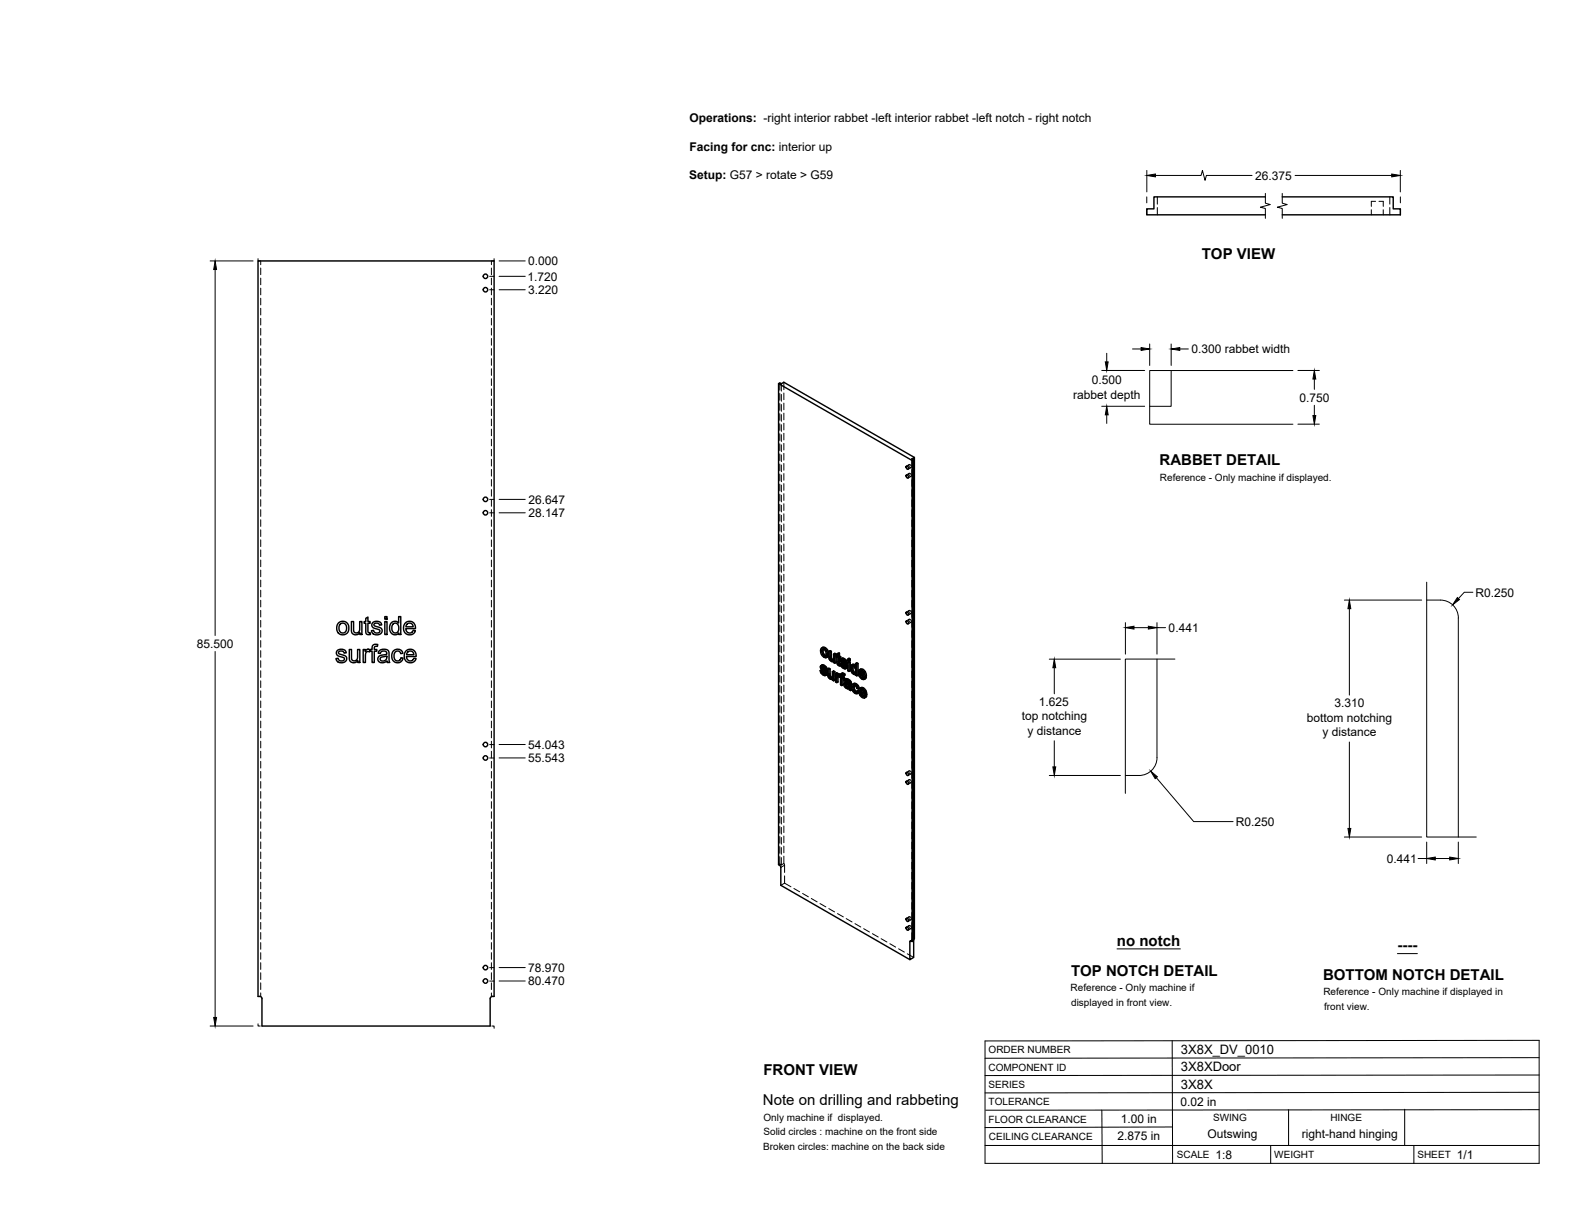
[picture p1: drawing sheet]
<svg xmlns="http://www.w3.org/2000/svg" width="559mm" height="432mm" viewBox="0 0 559 432" stroke-linecap="round" stroke-linejoin="round" font-family="sans-serif">
<!-- layer: Visible -->
<g fill="none" stroke="#000" stroke-width=".51">
<path d="M448.9 69.9h-39.5v4.2h-2.5v2.1h42M454.9 69.9h39.4v4.2h2.5v2.1h-41.9M276.2 136.1v170.7l.6 .4 .2 .6v6.3l45.8 26.4M321.5 168.6l.6 .1 .2 .9-.6-.2zM321.5 165.4l.6 .2 .2 .8-.6-.1zM324.1 163.1l-.6-.3 .9-.5v170.7l-.3 .2M324.4 162.3l-46.3-26.7-.9 .5-.5-.3-.5 .3 47.4 27.3M129.8 219.4l.7-.5v1.6h.8v.6h-.8v2.9l.3 .5h.5l.1 .6a1.14 1.14 0 0 1-1.3-.1 1.14 1.14 0 0 1-.3-1.2v-2.7h-.6v-.6h.6zM136.5 218.8h.8v.9h-.8zM321.5 217.2l.6 .2 .2 .8-.6-.2zM119.7 230.8l.8-.4a1.7 1.7 0 0 1 2.4 1.2l-.8 .1a.93 .93 0 0 0-1-.9 .93 .93 0 0 0-.9 1.1l1 .4a1.53 1.53 0 0 1 1.8 1.8 2.03 2.03 0 0 1-2.1 1.1 2.03 2.03 0 0 1-1.7-1.5l.8-.1a1.08 1.08 0 0 0 1.1 1 1.08 1.08 0 0 0 1-1.1l-.4-.3a2.45 2.45 0 0 1-2.3-1.2zM120.2 220.9l.8-.4a2.33 2.33 0 0 1 2.8 2.8 2.33 2.33 0 0 1-3.7 1.3 2.95 2.95 0 0 1 .1-3.7z"/>
<path d="M120.6 221.5l.7-.4a1.73 1.73 0 0 1 1.7 1.8 1.73 1.73 0 0 1-1.7 1.7l-.3-.2a2.24 2.24 0 0 1-.4-2.9zM123.9 230.4h.8v2.6a1.14 1.14 0 0 0 1.2 1.5 1.14 1.14 0 0 0 1-1.6v-2.5h.8v4.7h-.7v-.7a1.64 1.64 0 0 1-2 .7 1.64 1.64 0 0 1-1.1-1.8zM124.7 220.5h.8v2.6a1.14 1.14 0 0 0 1.1 1.5 1.14 1.14 0 0 0 1-1.6v-2.5h.8v4.6h-.7v-.6a1.64 1.64 0 0 1-2 .7 1.64 1.64 0 0 1-1-1.8zM128.9 230.4h.7v.7a1.1 1.1 0 0 1 1.7-.5l.7-.2v-.4a1.33 1.33 0 0 1 .6-1.3 1.33 1.33 0 0 1 1.4 0l-.1 .6a.73 .73 0 0 0-1.1 .7v.4h.9v.7h-.9v4h-.8v-4h-.7v-.4l-.2 .6a.93 .93 0 0 0-1.1 0 .93 .93 0 0 0-.3 1l-.1 2.8h-.7zM132.2 221l.9-.5a1.7 1.7 0 0 1 2.3 1.2l-.7 .1a.96 .96 0 0 0-1-.8 .96 .96 0 0 0-.9 .9l.9 .5a1.5 1.5 0 0 1 1.8 1.9 2.03 2.03 0 0 1-2 1 2.03 2.03 0 0 1-1.7-1.5l.7-.2a1.08 1.08 0 0 0 1.2 1 1.08 1.08 0 0 0 1-1l-.4-.3a2.19 2.19 0 0 1-2.4-1.4zM134.5 231a2.1 2.1 0 0 1 3.5 .5l.3 3.6h-.8l-.2-.6a1.78 1.78 0 0 1-1.9 .7 1.78 1.78 0 0 1-1.4-1.6l.1-.2a1.76 1.76 0 0 1 1.7-1l.4-.1a.7 .7 0 0 0 1-.5 .7 .7 0 0 0-.8-.8 1.12 1.12 0 0 0-1.5 .9l-.7-.1zM135.1 233.3l2.1-.6a1.28 1.28 0 0 1-.7 1.7 1.28 1.28 0 0 1-1.6-.7zM136.5 220.5h.8v4.6h-.8zM138.8 221a1.73 1.73 0 0 1 2.6 .1v-2.3h.8v6.3h-.7v-.5l-.7 .5a2.21 2.21 0 0 1-2.3-.8 2.21 2.21 0 0 1-.2-2.4zM139.4 221.5l.4-.3a1.74 1.74 0 0 1 1.6 .9 1.74 1.74 0 0 1-.2 1.9 1.3 1.3 0 0 1-1.7 .4 1.3 1.3 0 0 1-.5-1.7zM139.6 231a1.96 1.96 0 0 1 3.3 .8l-.7 .1a1.29 1.29 0 0 0-1.7-.8 1.29 1.29 0 0 0-.7 1.8l.2 .8a1.17 1.17 0 0 0 1.2 .8 1.17 1.17 0 0 0 1-1.1l.8 .1-.4 .9a2.14 2.14 0 0 1-2.8 .4 2.14 2.14 0 0 1-.8-2.7zM143.8 221.1a2.14 2.14 0 0 1 2.5-.4 2.14 2.14 0 0 1 1.1 2.3h-3.4l.1 .7a1.3 1.3 0 0 0 1.3 .9 1.3 1.3 0 0 0 1.2-1l.8 .2-.3 .6a2.32 2.32 0 0 1-3.3 .3 2.32 2.32 0 0 1-.3-3.2z"/>
<path d="M144 231a2.13 2.13 0 0 1 2.6-.4 2.13 2.13 0 0 1 1 2.3h-3.4l.2 .7a1.29 1.29 0 0 0 1.2 .9 1.29 1.29 0 0 0 1.2-.9l.8 .1-.3 .6a2.32 2.32 0 0 1-3.2 .3 2.32 2.32 0 0 1-.4-3.2zM144.4 221.4l1.3-.3a1.23 1.23 0 0 1 .9 1.3h-2.6zM144.7 231.4l.6-.4a1.26 1.26 0 0 1 1.5 1.3h-2.5zM291 237.9l.7 1.4 .8 .4 .5-.1M291.2 236.2l.7-.3 .8 .3 .8 1.3-.5 .3-.1-.6M291.6 231.2v-.5a.9 .9 0 0 1 1.1 0 .9 .9 0 0 1 .4 1l-.2 1-.6 .1M291.6 237.7l-.6 .2 .4 .2M291.6 238.7l.5 .4 .4-.3M291.7 237.3l1 .9 .5-.2M291.8 237.9l-.4 .2 .2 .6 .5-.3M291.8 235.9l-.8 .7 .3 .8 .5 .5a1.11 1.11 0 0 1 .8 1.3l-.5-.1M291.8 236.6l-.3 .4 .5-.2"/>
<path d="M291.8 232.2l.5 .6 .5-.3M291.9 238l.8 .9M292 236.7l.6 .7M292 236.3l.5 .4 .5-.2M292 230.9l-.4 .3v.4l.2 .6 .4-.3M292 236.8l.6 .8 .4 .2M292 236.8l-.4-.2-.1 .2M292.1 235.9l-.8 .3M292.1 230.4l.1 1.4 .8 .8M292.1 237l-.4 .3-.2-.3M292.3 230l.9 .9 .5-.2M292.5 236.1l-.5 .2-.4-.1"/>
<path d="M292.5 236.7l.4 .5 .4-.2M292.7 238.2l.3 .5 .5-.3M292.8 229.8l-.5 .2-.8-.1M292.9 237.7l.5 .5 .2 .8-.7 .7M293 238.7l.1 .5 .5-.3M293.1 239.2l-.1 .4 .5-.3M293.2 230.9l.4 1.4 .4-.3M293.4 233.1a1.73 1.73 0 0 1-2.2-1.6l-.1-1 .3-.5 .9-.4 .9 .4 .6 .9 .2 1-.1 .9-.7 .5M293.6 232.3l-.2 .8 .5-.3M293.6 237.3l.5 .3 .4-.3M294.1 231.1l.4 .3 .5-.3M294.1 237.6v2.2l.5-.2"/>
<path d="M294.1 239.8l.2 .4 .4-.2M294.5 231.4v2.2l.5-.3M294.5 233.6l.2 .4 .5-.3M294.7 234l.3 .3 .5-.3M295 234.3l.4 .1M295.3 238.3l.5 .2 .4-.2M295.4 234.4l.2-.1zM295.7 234.1l-.7-.6v-2.4l-.5-.3-.4 .3 .1 2.7 .8 .9h.8M295.8 238.5v3.1l.4-.3v-3l-.4-.3-.5 .3v1.8l-.3 .5 .2-.1M295.8 234.7v.4l.4 .2M295.8 234.7l-.2 .1M296.2 232.3v3l.4-.2v-3l-.4-.3-.5 .3v2.1"/>
<path d="M296.6 232.1l-.4 .2-.5-.2M296.6 233l.3 .2 .2 2.5 .7 .6 .4-.2M296.9 232.4l-.3 .2 .3 .2v-.8l.9-.3v1l.5 .3v.4l-.5 .3v-.4M297.3 239.3v-.4l-.4-.2-.5 .3v3l.5 .2M297.3 239.9l-.3 .2-.1 .5 .4-.2M297.3 238.9l-.5 .3-.4-.2M297.4 239.9l-.1 2.1-.4 .2v-1.6M297.4 239.9l.5 .3M297.4 239.9l-.4 .2M297.4 232v1l.4-.3M297.4 239.4l.4 .4M297.6 239.1l-.8 .5v-.4"/>
<path d="M297.6 235.7l.2 .1M297.8 231.7l-.9 .3M297.8 239.8v.4M297.8 239.9l-.1 .3M297.8 235.8l.1 .5M297.9 239.2l-.8 .2M297.9 235.2l-.5 .3v-2.1l.4 .3v1.4l.3 .4M297.9 235.4l-.5 .1M298.1 235.5l.7 1.4 .8 .4 .5-.1M298.1 235.5l-.6 .1M298.1 235.5h.1M298.1 235.7l-.3 .1"/>
<path d="M298.3 233l-.5 .3-.4-.3M298.4 233.8l.5-.3 .9 .3 .8 1.3-.5 .3-.1-.6M298.4 239.1l.8-.3 .6 .4-.1 .4-.4 .3 .1-.4M298.6 234.4l.4-.1 1.1 1.1M298.7 235.3l-.6 .2 .4 .2M298.7 236.3l.5 .4 .5-.2M298.8 234.9l1 1 .5-.3M298.9 235.5l-.4 .2 .1 .4 .6-.1M298.9 234.3l-.3 .4 .5-.3M298.9 233.5l-.6 .4-.1 .6 1.6 2.1M298.9 238.8l-.6 .4-.1 .8-.4-.2 .4-.3-.3-.3M298.9 239.2l.5 .3 .4-.3"/>
<path d="M299 235.6l.8 .9M299.1 234.3l.6 .7M299.1 239.8l.5 .5v.4l-.4 .2v-.4M299.1 233.9l.6 .5 .4-.3M299.2 236.7l.5 .1M299.2 233.5l-.8 .3M299.3 234.6l-.5 .3-.2-.2M299.3 239.9l-.6-.3v.6l.4-.2M299.4 238.9l-.5 .3-.4-.2M299.6 233.7l-.5 .2-.4-.1M299.7 234.4l.3 .4 .4-.2M299.8 236.6l-.1 .2"/>
<path d="M299.8 235.9l.3 .4 .5-.3M300 235.3l.6 .7 .1 .6-.7 .7M300.1 236.3l.1 .5 .5-.3M300.2 236.8l-.1 .4 .5-.3M301.2 234.7l.5 .3v3l-.5 .2v-3M301.2 234.7l-.4 .3v3l.4 .2M301.2 234.1v.6l.5-.3v-.6l-.5-.2-.4 .2v.6l.4 .3M301.7 235l-.5 .2-.4-.2M301.7 233.8l-.5 .3-.4-.3M302.1 236l.7-.3 .8 .3M302.4 238.3l.5 .5 .4-.2M302.4 236.5l.7 .2 .5 .9-.1 1.1-.6 .1"/>
<path d="M302.5 236.5l-.3 .8M302.6 237l-.4 .3v.5l.2 .5 .5-.3M302.7 236.5l.1 1.4 .7 .8M302.7 235.7l-.5 .2a2.01 2.01 0 0 0 1.3 3.4l.1-.1M302.8 236.1l.5 .3M303.3 235.8l-.5 .3-.6-.2M303.6 235.4l.4 .3 .4-.3M303.6 239.2v.4l.4 .2M303.6 239.2l-.2 .1M304 235.7v4.1l.4-.2v-4.2l-.4-.2-.4 .2v1.5l-.3-.5 .3-.1M305.2 239.9l.6 .6 .4-.3M305.5 238.4l-.5 .2 1.5 .9-.6-1.2a.48 .48 0 0 0-.6-.2 .48 .48 0 0 0-.3 .5"/>
<path d="M305.5 238.1v.3l.8 .5M305.5 239.4l.9 .9M305.7 239.7l-.5 .2-.2-.9 1.9 1.1M305.8 237.8l.8 .9 .4-.3M306.2 237.5l-.4 .3-.9-.1M306.6 238.7l.3 1.3 .5-.2M321.5 220.3l.6 .2 .2 .8-.6-.2zM294.3 240.2l.3 .3 .5-.2M294.6 240.5l.4 .1M295.3 240.4l-.7-.6-.1-2.5-.4-.2-.5 .2 .1 2.5 .8 1.1h.9M295.4 240.9v.4l.4 .3M295.4 240.9l-.2 .1"/>
<path d="M297.8 240.2l.4 .2v2.6l.5 .2M298.7 240.2l.5 .3 .4-.2M299.1 240.9v2.1l-.4 .2v-2.6l.5 .3M299.6 242.4l.6-.3 1 .3M299.7 241.1l.9-.3 1.3 1 .3 3-.4 .2-.2-.4M299.9 242.9l.3-.1a.78 .78 0 0 1 .9 1M300 243.5l.4 .4 .4-.3M300 242.8l-.2 .3M300.1 242.1l-.7 .6 .2 .9 .8 .7h.8l.1 .5 .5 .2M300.2 242.9l-.4 .2 .1 .3 .5-.1M300.3 242.9l.2 .5 .6 .4M300.3 241.6l-.4 .1a.96 .96 0 0 1 1.3 1.1l-1.2-.4"/>
<path d="M300.4 243.9l.4 .1M300.4 242.1l-.7 .2M300.5 240.8l-1 .5-.1 .2 .5 .4M300.6 241.3l.6 .4 .4-.3M300.8 244l.3-.1zM301.1 241l-.5 .3-.6-.3M301.2 241.7l.3 .4 .4-.3M301.5 242.1l.1 .4 .4-.2M301.6 242.5v2.1l.5-.3M302.5 242.8l.7-.4 .7 .3 .6 .5 .3 1-.4 .2-.3-.9M302.6 244l.2 1 .5-.2M302.8 245l.6 .6 .4-.3"/>
<path d="M303.1 243.8l-.5 .2 .1-.4a.61 .61 0 0 1 .6-.4 .61 .61 0 0 1 .5 .6l.2 .4 .4 .2M303.1 243.2l.1 1.3 .8 .9M303.2 242.4l-.5 .3a2 2 0 0 0 .1 2.9l.6 .5h.7M303.4 242.9l.7 .6 .4-.3M303.8 242.6l-.4 .3-.7-.2M304 245.2l-.2 .5-.4-.1M304.7 245.4l-.6 .7 .6-.4M304.7 245.1l-.2-.1-.5 .2 .4 .3M305.4 246.5l.5 .6 .5-.3M305.6 244.9l-.4 .3 1.4 .8-.6-1.1a.48 .48 0 0 0-.5-.3 .48 .48 0 0 0-.3 .6M305.6 244.6v.3l.9 .5M305.7 245.9l.9 1"/>
<path d="M305.8 240.5l.4 .1M305.8 246.2l-.4 .3-.3-.9 2 1.1M305.9 244.3l.8 .9 .5-.2M305.9 247.1l.4 .1M306.3 244.1l-.4 .2-.9-.1M306.5 240.3l.4 .3 .5-.3M306.5 240.3l-.2 .2M306.6 246.8l.5 .4 .4-.3M306.6 246.8l-.2 .3M306.7 245.2l.4 1.4 .4-.3M306.8 240.1l-.3 .2M306.9 240l.5-.1v-.3l-.6-1.6-1.1-.7-.8 .4-.4 1 .4 1.3 1.2 1.1 .6-.1 .2-.4"/>
<path d="M307 246.6l-.4 .2M307 240.1l.3 .5-.7 .4M307.1 246.6l.4-.2v-.4l-.7-1.6-.9-.5-.9 .3-.3 1.2 .4 1.3 1.1 .9h.5l.4-.4M307.1 246.7l.4 .2-.1 .2-.6 .5M321.5 277.2l.6 .2 .2 .8-.6-.2zM321.5 274.1l.6 .2 .2 .8-.6-.2zM321.5 329l.6 .2 .2 .8-.6-.2zM321.5 325.9l.6 .2 .2 .8-.6-.2zM323.3 333.9l.3 .2 .5-.3v-170.7l-.5 .3v170.7M324.2 333.1v6.6l-1.4 .8v-6.4l.5-.2M174.7 353.5l-.6 .3-.2 .5v9.7h-81v-10l-.4-.4-1-.1v-260.9h83.8v260.9h-.6"/>
<circle cx="172.2" cy="98" r=".79"/>
<circle cx="172.2" cy="102.8" r=".79"/>
<circle cx="172.2" cy="177.2" r=".79"/>
<circle cx="172.2" cy="181.9" r=".79"/>
<circle cx="172.2" cy="264.2" r=".79"/>
<circle cx="172.2" cy="268.9" r=".79"/>
<circle cx="172.2" cy="348.1" r=".79"/>
<circle cx="172.2" cy="343.3" r=".79"/>
</g>
<!-- layer: Hidden -->
<g fill="none" stroke="#000" stroke-width=".35">
<path d="M410.6 69.9v2.5M410.6 73.6v2.6M486.5 74.4v1.8M488.1 71.4h-1.6v1.8M489.2 71.4h1.6v1.8M490.8 74.4v1.8M493.1 69.9v2.5M493.1 73.6v2.6M92.5 92.6v1.3M92.5 95.1v2.4M92.5 98.7v2.3M174.3 92.6v1.3"/>
<path d="M174.3 95.1v2.4M174.3 98.7v2.3M92.5 102.2v2.4M92.5 105.8v2.4M92.5 109.4v2.4M92.5 113v2.3M92.5 116.5v2.4M174.3 102.2v2.4M174.3 105.8v2.4M174.3 109.4v2.4M174.3 113v2.3M174.3 116.5v2.4"/>
<path d="M92.5 120.1v2.4M92.5 123.7v2.3M92.5 127.3v2.3M92.5 130.8v2.4M92.5 134.4v2.4M92.5 138v2.3M174.3 120.1v2.4M174.3 123.7v2.3M174.3 127.3v2.3M174.3 130.8v2.4M174.3 134.4v2.4M174.3 138v2.3"/>
<path d="M276.7 135.8v2.6M276.7 139.6v2.4M277.2 136.1v2.7M277.2 140v2.3M278.1 135.6v2.7M278.1 139.4v2.4M92.5 141.5v2.4M92.5 145.1v2.4M92.5 148.7v2.4M92.5 152.3v2.3M92.5 155.8v2.4M92.5 159.4v2.4"/>
<path d="M174.3 141.5v2.4M174.3 145.1v2.4M174.3 148.7v2.4M174.3 152.3v2.3M174.3 155.8v2.4M174.3 159.4v2.4M276.7 143.2v2.4M276.7 146.8v2.3M276.7 150.3v2.4M276.7 153.9v2.4M276.7 157.5v2.4M277.2 143.5v2.4"/>
<path d="M277.2 147.1v2.4M277.2 150.7v2.4M277.2 154.2v2.4M277.2 157.8v2.4M278.1 143v2.4M278.1 146.6v2.4M278.1 150.2v2.3M278.1 153.7v2.4M278.1 157.3v2.4M92.5 163v2.4M92.5 166.5v2.4M92.5 170.1v2.4"/>
<path d="M92.5 173.7v2.4M92.5 177.2v2.4M174.3 163v2.4M174.3 166.5v2.4M174.3 170.1v2.4M174.3 173.7v2.4M174.3 177.2v2.4M276.7 161.1v2.3M276.7 164.6v2.4M276.7 168.2v2.4M276.7 171.8v2.4M276.7 175.3v2.4"/>
<path d="M276.7 178.9v2.4M277.2 161.4v2.4M277.2 165v2.3M277.2 168.5v2.4M277.2 172.1v2.4M277.2 175.7v2.4M277.2 179.3v2.3M278.1 160.9v2.4M278.1 164.4v2.4M278.1 168v2.4M278.1 171.6v2.4M278.1 175.2v2.3"/>
<path d="M278.1 178.7v2.4M322.5 168a.58 .58 0 0 1 .7 .3 .58 .58 0 0 1-.3 .7l-.4-.4zM322.5 164.9a.58 .58 0 0 1 .7 .3 .58 .58 0 0 1-.3 .7l-.4-.5zM322.6 167.9l-1 .6M322.6 164.8l-1 .6M323.2 169l-1 .6M323.2 165.9l-1 .6M323.5 162.8v2.6M323.5 166.6v2.4M323.5 170.2v2.4M323.5 173.8v2.3M323.5 177.3v2.4"/>
<path d="M92.5 180.8v2.4M92.5 184.4v2.4M92.5 188v2.4M92.5 191.5v2.4M92.5 195.1v2.4M92.5 198.7v2.4M174.3 180.8v2.4M174.3 184.4v2.4M174.3 188v2.4M174.3 191.5v2.4M174.3 195.1v2.4M174.3 198.7v2.4"/>
<path d="M276.7 182.5v2.4M276.7 186.1v2.3M276.7 189.6v2.4M276.7 193.2v2.4M276.7 196.8v2.4M277.2 182.8v2.4M277.2 186.4v2.4M277.2 190v2.3M277.2 193.5v2.4M277.2 197.1v2.4M278.1 182.3v2.4M278.1 185.9v2.4"/>
<path d="M278.1 189.4v2.4M278.1 193v2.4M278.1 196.6v2.4M323.5 180.9v2.4M323.5 184.5v2.4M323.5 188v2.4M323.5 191.6v2.4M323.5 195.2v2.4M323.5 198.8v2.3M92.5 202.3v2.3M92.5 205.8v2.4M92.5 209.4v2.4"/>
<path d="M92.5 213v2.3M92.5 216.6v2.3M174.3 202.3v2.3M174.3 205.8v2.4M174.3 209.4v2.4M174.3 213v2.3M174.3 216.6v2.3M276.7 200.3v2.4M276.7 203.9v2.4M276.7 207.5v2.4M276.7 211.1v2.3M276.7 214.6v2.4"/>
<path d="M276.7 218.2v2.4M277.2 200.7v2.4M277.2 204.3v2.3M277.2 207.8v2.4M277.2 211.4v2.4M277.2 215v2.4M277.2 218.5v2.4M278.1 200.2v2.3M278.1 203.8v2.3M278.1 207.3v2.4M278.1 210.9v2.4M278.1 214.5v2.3"/>
<path d="M278.1 218v2.4M322.5 219.8a.58 .58 0 0 1 .7 .3 .58 .58 0 0 1-.3 .7l-.4-.5zM322.5 216.6a.58 .58 0 0 1 .7 .4 .58 .58 0 0 1-.3 .7l-.4-.5zM322.6 219.7l-1 .6M322.6 216.6l-1 .6M323.2 217.7l-1 .6M323.5 202.3v2.4M323.5 205.9v2.4M323.5 209.5v2.4M323.5 213.1v2.3M323.5 216.6v2.4M92.5 220.1v2.4"/>
<path d="M92.5 223.7v2.4M92.5 227.3v2.3M92.5 230.8v2.4M92.5 234.4v2.4M92.5 238v2.4M174.3 220.1v2.4M174.3 223.7v2.4M174.3 227.3v2.3M174.3 230.8v2.4M174.3 234.4v2.4M174.3 238v2.4M276.7 221.8v2.4"/>
<path d="M276.7 225.4v2.3M276.7 228.9v2.4M276.7 232.5v2.4M276.7 236.1v2.3M276.7 239.6v2.4M277.2 222.1v2.4M277.2 225.7v2.4M277.2 229.3v2.3M277.2 232.8v2.4M277.2 236.4v2.4M277.2 240v2.4M278.1 221.6v2.4"/>
<path d="M278.1 225.2v2.4M278.1 228.7v2.4M278.1 232.3v2.4M278.1 235.9v2.4M278.1 239.5v2.4M291.4 237.7l.4 .9M291.5 236.4l-.5 .2M291.6 236.1l-.5 .2M291.6 230.7l-.5 .2M291.6 237.7l.3 .3M291.6 236.9l-.5 .2M291.7 235.9l-.2 .8 .7 .9a1.14 1.14 0 0 1 .9 1.3h-.4"/>
<path d="M291.8 238.6l.7 .7 .8 .1M291.8 238.6l-.5 .2M291.9 237.8l-.1 .1M291.9 237.3l-.5 .3M291.9 232l.8 .9 1 .1M291.9 232l-.4 .3M291.9 236.6h-.1M292 229.6l-.4 .9 .3 1.5M292.1 236.4l-.5 .2 .4-.2M292.2 230.2l-.1 .2M292.2 230.2l.8 .2 .5 .9v.9l-.5 .4M292.2 230.2l-.4 .2"/>
<path d="M292.5 236.5l-.5 .2a.33 .33 0 0 1 .2-.4 .33 .33 0 0 1 .4 .3l.9 .9M292.6 237.4l.3 .3M292.6 239.2l.4-.2-.9 .5M292.8 230.2l-.5 .3M292.8 232.9l-.5 .3M292.9 236.9l-.5 .2M293 238.4l-.5 .2M293.1 237.3l-.5 .3M293.1 239.5l-.5 .2M293.1 238.7l-.4 .3M293.3 232.5l-.4 .3M293.3 230.8l-.4 .3"/>
<path d="M293.4 233.1l-.4 .3M293.6 231.8l-.5 .2M294.1 237.1l.2 2.8 .8 .8 .7-.1v.5l.4 .2M294.1 239.4l-.4 .3M294.3 239.9l-.5 .3M294.5 230.8v2.4l.3 .6 .6 .6h.8v.4l.4 .3M294.5 233.2l-.4 .3M294.7 233.7l-.5 .2M295 234.1l-.5 .2M295.4 234.4l-.4 .3M295.8 238v1.9l-.1 .4-.4 .1M296 234.1l-.4 .3"/>
<path d="M296.1 234l-.4 .2 .2-.1M296.2 231.8v2l-.5 .3M296.2 234.8l-.4 .3M296.2 234.4l-.4 .3M296.6 232.6v.4l.5-.3M296.9 238.7v3l.4 .3M297.1 232.3l-.2 .1M297.3 239.4l-.5 .2M297.4 231.8v.7l-.3-.2v.4l.3 .2 .1 2.4 .8 .8-.2-.6M297.4 232.5l-.5 .3M297.4 232.9l-.5 .3M297.4 239.8l-.1 .1"/>
<path d="M297.5 235.3l-.5 .2M297.5 239.2l-.2 .1M297.5 239.7l-.4 .2M297.6 239.6l-.5 .3M297.6 235.6l-.4 .3M297.8 239.7l-.4 .2 .3-.3 .5 .4 .1-.3 .4 .4v2.6l.4 .3M297.8 233.2l-.4 .2M298 235.9l-.4 .3M298.3 233.4l-.5-.2v.5M298.3 239.6l-.5 .2M298.3 239.9l-.5 .3M298.3 239.7l-.5 .2"/>
<path d="M298.3 235.6l-.2 .1M298.3 236.1h-.1M298.5 235.3l.4 .9M298.6 234l-.4 .3M298.7 239.7l-.5 .3M298.7 233.7l-.5 .2M298.7 235.3l.3 .3M298.7 234.5l-.4 .2M298.7 239l-.4 .2M298.8 233.6l-.2 .7 .7 .9a1.11 1.11 0 0 1 .9 1.3h-.4l.4-.2M298.9 238.8l-.2 .9-.4-.2M298.9 236.2l.8 .7 .8 .1"/>
<path d="M298.9 236.2l-.5 .3M299 235.4l-.1 .1M299 234.9l-.5 .3M299 234.2l-.1 .1M299.1 234.3a.33 .33 0 0 1 .2-.4 .33 .33 0 0 1 .4 .3l.5 .8 .4 .1M299.1 234l-.4 .3M299.2 234l-.5 .3M299.2 239.4l-.5 .2M299.5 239.4l-.5 .3M299.6 234.1l-.5 .3M299.7 236.9l-.5 .2M299.7 235l.3 .3"/>
<path d="M299.7 239.6l-.4-.2-.2 .4M300 234.5l-.4 .2M300.1 236.6l-.4 .2 .4-.2M300.1 236l-.4 .2M300.2 235l-.5 .2M300.2 237.1l-.5 .2M301.2 234.7v3l.5 .3M301.2 233.6v.5l.5 .3M301.2 237.7l-.4 .3M301.2 234.1l-.4 .3M302.2 236.8l-.5 .2M302.3 236l-.4 .3"/>
<path d="M302.3 237.7l-.4 .2M302.5 235.8l-.3 .5 .1 1.1a1.46 1.46 0 0 0 1.7 1.6v.3l.4 .3M302.7 238.4l-.4 .3M302.8 236.3l-.1 .2M302.8 236.3l.7 .1 .5 .9v1.1l-.5 .3M302.8 236.3l-.3 .2M302.9 236.2l-.5 .3M303.3 239l-.4 .2M303.3 236.3l-.4 .2M303.7 236.2l-.1 .1M303.8 238.6l-.4 .2M303.8 236.9l-.4 .2"/>
<path d="M304 235.2v1.4l-.4-.6M304 236.6l-.4 .3M304 239.3l-.4 .3M304 239l-.4 .2M304 237.9l-.4 .2M305 238.4l-.5 .3M305.3 239.7l-.4 .3M305.3 237.4l-.3 .7 .3 1.6 .9 1 .9 .1M305.4 238.8l-.4 .2M305.5 239.4l-.1-.6 2 1.1M305.7 237.9l-.2 .2M305.7 237.9l.8 .3 .4 1-.6-.3"/>
<path d="M305.7 237.9l-.5 .2M306.2 237.9l-.4 .3M306.7 238.5l-.4 .3M306.9 239.2l-.4 .3M323.2 220.8l-1 .6M323.5 220.2v2.4M323.5 223.8v2.3M323.5 227.4v2.3M323.5 230.9v2.4M323.5 234.5v2.4M323.5 238.1v2.4M92.5 241.6v2.3"/>
<path d="M92.5 245.1v2.4M92.5 248.7v2.4M92.5 252.3v2.4M92.5 255.8v2.4M92.5 259.4v2.4M174.3 241.6v2.3M174.3 245.1v2.4M174.3 248.7v2.4M174.3 252.3v2.4M174.3 255.8v2.4M174.3 259.4v2.4M276.7 243.2v2.4"/>
<path d="M276.7 246.8v2.4M276.7 250.4v2.3M276.7 253.9v2.4M276.7 257.5v2.4M277.2 243.5v2.4M277.2 247.1v2.4M277.2 250.7v2.4M277.2 254.3v2.3M277.2 257.8v2.4M278.1 243v2.4M278.1 246.6v2.4M278.1 250.2v2.4"/>
<path d="M278.1 253.7v2.4M278.1 257.3v2.4M294.6 240.3l-.5 .3M295 240.7l-.5 .2M295.4 240.4l-.2 .1M295.6 240.3l-.5 .3M295.7 240.2l-.4 .3M295.8 240.6l-.4 .3M295.8 241.1l-.4 .2M296.9 241.7l-.5 .3M298.7 242.7l-.5 .3M298.7 240.1l-.5 .3"/>
<path d="M299.1 240.4l-.4 .2M299.6 240.7l-.5-.3v.5M299.8 242.6l-.4 .2M299.9 241.3l-.5 .2M299.9 242.2l-.5 .3M300 242.1l-.2 .7 .2 .6 .9 .7h.8l.1 .4M300 243.4l-.4 .2M300.1 240.9l-.5 .2M300.1 240.8l-.2 .5 .4 .3M300.2 242.9l.4-.3a.75 .75 0 0 1 .8 .2 .75 .75 0 0 1 .1 .8l-.4 .2M300.3 241.6a.86 .86 0 0 1 1 0 .86 .86 0 0 1 .3 .9l-.4-.1M300.4 242.6l-.4 .2 .4-.2"/>
<path d="M300.5 242.6l-.4 .2M300.5 241.3l-.4 .2M300.7 244l-.5 .2M301 241.4l-.5 .3M301.2 244.1l-.5 .3M301.4 243.7l-.4 .3M301.5 241.9l-.4 .2M301.6 243.6l-.5 .3 .2-.1M301.6 242.9l-.4 .3M301.6 242.5l-.4 .3M301.6 242.4l-.4 .3M301.7 244.1l-.5 .2"/>
<path d="M301.8 244.5l.4 .3M301.8 244.5l-.5 .3M302.6 243.5l-.4 .3M302.8 242.7l-.5 .3M302.9 244.9l-.4 .2M303 242.5l-.4 1 .3 1.4 .9 .8 .7 .2M303.1 243.2a.77 .77 0 0 1 1-.1 .77 .77 0 0 1 .3 .9l.4 .2M303.3 243l-.5 .3M303.8 245.7l-.4 .3M303.8 243l-.4 .3M304.2 243.4l-.4 .3M304.2 245.4h-.2"/>
<path d="M304.2 245.4l-.4 .3M304.4 244l-.4 .2M304.5 245l-.3 .4M304.7 245.1l.2 .2-.2 .4M304.9 245.3l-.2 .1M305.1 245l-.4 .2M305.5 244l-.4 .8 .4 1.5 .9 .9 .8 .1M305.5 246.3l-.5 .2M305.6 245.3l-.5 .3M305.7 245.9l-.1-.6 1.9 1.1M305.8 244.4l-.2 .2M305.8 244.4l.9 .4 .3 1-.5-.4"/>
<path d="M305.8 244.4l-.4 .3M306.2 240.7l-.4 .2M306.3 244.5l-.4 .3M306.4 247.2l-.5 .3M306.4 240.3h.2M306.6 246.9h.2M306.7 240.3l-.4 .2 .3-.2M306.8 246.9l-.4 .2M306.9 245.1l-.5 .2M306.9 240l-.1 .1M307 240.8l-.5 .3M307 240.1l-.4 .2"/>
<path d="M307 245.8l-.4 .2M307 246.6h.1M307.1 247.4l-.4 .3M307.1 246.7l-.3 .2M323.5 241.6v2.4M323.5 245.2v2.4M323.5 248.8v2.4M323.5 252.3v2.4M323.5 255.9v2.4M323.5 259.5v2.4M92.5 263v2.4M92.5 266.6v2.3"/>
<path d="M92.5 270.1v2.4M92.5 273.7v2.4M92.5 277.3v2.4M174.3 263v2.4M174.3 266.6v2.3M174.3 270.1v2.4M174.3 273.7v2.4M174.3 277.3v2.4M276.7 261.1v2.4M276.7 264.6v2.4M276.7 268.2v2.4M276.7 271.8v2.4"/>
<path d="M276.7 275.4v2.3M276.7 278.9v2.4M277.2 261.4v2.4M277.2 265v2.4M277.2 268.6v2.3M277.2 272.1v2.4M277.2 275.7v2.4M277.2 279.3v2.3M278.1 260.9v2.4M278.1 264.5v2.3M278.1 268v2.4M278.1 271.6v2.4"/>
<path d="M278.1 275.2v2.4M278.1 278.8v2.3M322.5 276.6a.58 .58 0 0 1 .7 .4 .58 .58 0 0 1-.3 .7l-.4-.5zM322.5 273.5a.56 .56 0 0 1 .7 .3 .56 .56 0 0 1-.3 .8l-.4-.5zM322.6 276.6l-1 .6M322.6 273.5l-1 .6M323.2 277.7l-1 .6M323.2 274.6l-1 .6M323.5 263.1v2.4M323.5 266.6v2.4M323.5 270.2v2.4M323.5 273.8v2.4"/>
<path d="M323.5 277.3v2.4M92.5 280.8v2.4M92.5 284.4v2.4M92.5 288v2.4M92.5 291.6v2.3M92.5 295.1v2.4M92.5 298.7v2.4M174.3 280.8v2.4M174.3 284.4v2.4M174.3 288v2.4M174.3 291.6v2.3M174.3 295.1v2.4"/>
<path d="M174.3 298.7v2.4M276.7 282.5v2.4M276.7 286.1v2.4M276.7 289.6v2.4M276.7 293.2v2.4M276.7 296.8v2.4M277.2 282.9v2.3M277.2 286.4v2.4M277.2 290v2.4M277.2 293.6v2.3M277.2 297.1v2.4M278.1 282.3v2.4"/>
<path d="M278.1 285.9v2.4M278.1 289.5v2.3M278.1 293.1v2.3M278.1 296.6v2.4M323.5 280.9v2.4M323.5 284.5v2.4M323.5 288.1v2.3M323.5 291.6v2.4M323.5 295.2v2.4M323.5 298.8v2.4M92.5 302.3v2.4M92.5 305.9v2.3"/>
<path d="M92.5 309.4v2.4M92.5 313v2.4M92.5 316.6v2.4M174.3 302.3v2.4M174.3 305.9v2.3M174.3 309.4v2.4M174.3 313v2.4M174.3 316.6v2.4M276.7 306.5l.5 .4M276.7 306.5l-.5 .3M276.7 300.4v2.3M276.7 303.9v2.6"/>
<path d="M277.2 306.9l.9-.5 .2 .2 .1 3M277.2 300.7v2.4M277.2 304.3v2.6M278.1 300.2v2.4M278.1 303.8v2.6M278.4 310.8v2.6M278.4 313.4l-1.4 .7M278.4 313.4l2.2 1.2M281.7 315.2l2 1.2M284.8 317l2 1.2M287.8 318.8l2.1 1.2M323.5 302.4v2.3"/>
<path d="M323.5 305.9v2.4M323.5 309.5v2.4M323.5 313.1v2.4M323.5 316.7v2.3M92.5 320.1v2.4M92.5 323.7v2.4M92.5 327.3v2.4M92.5 330.9v2.3M92.5 334.4v2.4M92.5 338v2.4M174.3 320.1v2.4M174.3 323.7v2.4"/>
<path d="M174.3 327.3v2.4M174.3 330.9v2.3M174.3 334.4v2.4M174.3 338v2.4M290.9 320.6l2.1 1.2M294 322.4l2.1 1.2M297.1 324.1l2.1 1.2M300.2 325.9l2.1 1.2M303.3 327.7l2.1 1.2M306.4 329.5l2.1 1.2M309.5 331.3l2.1 1.2M312.6 333.1l2.1 1.1"/>
<path d="M315.7 334.8l2.1 1.2M318.8 336.6l2.1 1.2M321.9 338.4l2.3 1.3M322.5 328.4a.56 .56 0 0 1 .7 .3 .56 .56 0 0 1-.3 .8l-.4-.5zM322.5 325.3a.56 .56 0 0 1 .7 .3 .56 .56 0 0 1-.3 .7l-.4-.4zM322.6 328.4l-1 .6M322.6 325.2l-1 .6M323.2 329.5l-1 .6M323.2 326.3l-1 .6M323.5 333.5l.6 .3M323.5 320.2v2.4M323.5 323.8v2.4"/>
<path d="M323.5 327.4v2.4M323.5 330.9v2.6M324.1 333.2l-.6 .3M324.3 333.1l-1.4 .7M324.4 333l-.2 .2M92.5 341.6v2.4M92.5 345.1v2.4M92.5 348.7v2.4M92.5 352.3v1.3M174.3 341.6v2.4M174.3 345.1v2.4M174.3 348.7v2.4"/>
<path d="M174.3 352.3v1.3"/>
</g>
<!-- layer: Reference -->
<g fill="none" stroke="#000" stroke-width=".35">
<path d="M406.9 69.9v2.1M406.9 74.1v2.1M496.8 69.9v2.1M496.8 74.1v2.1M91.5 91.8v.8h.9M173.7 98h1.6M175.3 91.8v.8h-.8M173.7 102.8h1.6M415.5 131.5v12.7h-7.6M458.7 131.5h-50.8v19h50.8M173.7 177.2h1.6M173.7 181.9h1.6"/>
<path d="M506.2 212.9a13 13 0 0 1 7.8 .7 6.3 6.3 0 0 1 3.4 5.7v77.7M506.2 206.6v90.4h17.6M410.5 233.8v35a6.4 6.4 0 0 1-6.4 6.3h-4.8M416.9 233.8h-17.6v47.7M173.7 264.2h1.6M173.7 268.9h1.6M173.7 348.1h1.6M173.7 343.3h1.6M91.5 363.3v.7h.9M174.5 364h.8v.8"/>
</g>
<!-- layer: Hidden Narrow -->
<g fill="none" stroke="#000" stroke-width=".35">
<path d="M292.5 237.9l-.4 .3M294.1 239l-.5 .2M294.5 232.7l-.4 .3M295.8 239.6l-.5 .3M296.2 233.4l-.5 .3M297.4 234.6l-.5 .3M298.7 239.4l-.5 .2M299.1 239.7h.1M299.7 235.5l-.5 .3M300.9 242.7l-.4 .3M301.6 243.1l-.4 .3M277 306.7l-.4 .3"/>
<path d="M278.4 307l-1.4 .8M323.7 333.6l-.4 .3M324.1 333.4l-.8 .5"/>
</g>
<!-- layer: Visible Narrow -->
<path d="M292.5 237.4l-.4 .2M294.5 239l-.4 .3M295 232.8l-.5 .2M297.8 234.9l-.4 .3M299.1 239.7l-.4 .2M299.7 235l-.5 .2M300.8 242.2l-.4 .3M302.1 242.7l-.5 .3M302.1 243.4l-.5 .3M323.3 333.9l-.5 .2M324.2 333.4h-.1" fill="none" stroke="#000" stroke-width=".35"/>
<!-- layer: Titleblock -->
<g fill="none" stroke="#000" stroke-width=".36">
<path d="M349.5 369.3l196.6-.2v43.7h-196.6zM415.9 369.3l.1 43.5M546.1 375.3l-196.6 .2M390.9 393.9l.2 18.9M416 399.9l-66.5 .2M457.2 393.7v12.7M498.4 393.6v12.7M546.1 393.7l-196.3 .2M546.1 387.6l-196.6 .2M546.1 381.4l-196.6 .2M349.5 406.4h196.6M450.8 406.4v6.4"/>
<path d="M501.6 406.4v6.4"/>
</g>
<!-- layer: FD_Dimensions -->
<g fill="none" stroke="#000" stroke-width=".35">
<path d="M406.9 60.5v7.6M409.9 62.3h16.2l.5-1.8 .9 3.5 .5-1.7h16.2M459.5 62.3h34.3M496.8 60.5v7.6M74.5 92.6h15.3M76.3 95.6v129.9M177.1 92.6h9.3M177.1 98h9.3M177.1 102.8h9.3M390.9 131.4h15.2M392.7 125.3v3.1M401.8 123.8h3.1"/>
<path d="M407.9 122v7.7M415.5 122v7.7M418.6 123.8h3M460.5 131.4h7.6M466.3 134.5v3.7M390.9 144.1h15.2M392.7 147.2v3M460.5 150.5h7.6M466.3 143.8v3.6M177.1 177.2h9.3M177.1 181.9h9.3M477 212.9h27.4"/>
<path d="M478.7 216v30.6M522.6 210.1h-3.1l-2.1 2.3M76.3 231.1v129.9M372.3 233.9h25.2M374.1 236.9v9.3M399.3 220.9v11.2M402.3 222.7h5.1M410.5 220.9v11.2M410.5 222.7h3M177.1 264.2h9.3M177.1 268.9h9.3M372.3 275.1h25.2"/>
<path d="M374.1 262.8v9.3M410.3 275.9l13.2 15.6h14M478.7 263.3v30.6M477 297h27.4M506.2 298.8v7.6M517.4 298.8v7.6M503.1 304.6h3.1M509.2 304.6h5.1M177.1 343.3h9.3M177.1 348.1h9.3M74.5 364h15.3"/>
</g>
<g fill="#000" stroke="#000" stroke-width=".35">
<path d="M406.9 62.3l3-.6v1.1zM493.8 61.7l3 .6-3 .5zM76.3 92.6l.5 3h-1zM392.2 128.4h1l-.5 3zM404.9 123.3l3 .5-3 .5zM415.5 123.8l3.1-.5v1zM466.3 131.4l.5 3.1h-1zM392.7 144.1l.5 3.1h-1zM465.8 147.4h1l-.5 3.1zM478.7 212.9l.6 3.1h-1.1zM517.1 212l.7 .7-2.4 1.9zM374.1 233.9l.5 3h-1.1z"/>
<path d="M399.3 222.7l3-.5v1zM407.4 222.2l3.1 .5-3.1 .5zM373.5 272.1h1.1l-.5 3zM408.3 273.6l2.3 2-.7 .7zM478.2 293.9h1.1l-.6 3.1zM506.2 304.6l3-.5v1zM514.3 304.1l3.1 .5-3.1 .5zM75.8 361h1l-.5 3z"/>
</g>
<!-- layer: Break Lines -->
<path d="M448.9 68.6v3.5l1.8 .5-3.5 .9 1.7 .5v3.5M454.9 68.6v3.5l1.8 .5-3.5 .9 1.7 .5v3.5" fill="none" stroke="#000" stroke-width=".35"/>
<!-- layer: Notes -->
<path d="M396.3 336.7h22.5M495.8 338.3h7.1" fill="none" stroke="#000" stroke-width=".35"/>
<g font-size="5.3">
<text x="426.4" y="92.1">TOP VIEW</text>
<text x="411.4" y="165.1">RABBET DETAIL</text>
<text x="396.3" y="335.5">no notch</text>
<text x="495.8" y="337.2">----</text>
<text x="380" y="346.1">TOP NOTCH DETAIL</text>
<text x="469.4" y="347.5">BOTTOM NOTCH DETAIL</text>
<text x="270.9" y="381.4">FRONT VIEW</text>
<text x="270.7" y="392.2">Note on drilling and rabbeting</text>
</g>
<g font-size="4.6">
<text x="419" y="373.8">3X8X_DV_0010</text>
<text x="419" y="380.1">3X8XDoor</text>
<text x="419" y="386.2">3X8X</text>
</g>
<g font-size="4.3">
<text x="244.6" y="43.2">Operations: -right interior rabbet -left interior rabbet -left notch - right notch</text>
<text x="244.6" y="53.4">Facing for cnc: interior up</text>
<text x="244.5" y="63.6">Setup: G57 &gt; rotate &gt; G59</text>
<text x="445.4" y="63.7">26.375</text>
<text x="187.4" y="94.1">0.000</text>
<text x="187.2" y="99.5">1.720</text>
<text x="187.4" y="104.3">3.220</text>
<text x="422.7" y="125.3">0.300 rabbet width</text>
<text x="387.3" y="136.4">0.500</text>
<text x="380.7" y="141.5">rabbet depth</text>
<text x="461" y="142.5">0.750</text>
<text x="187.5" y="178.7">26.647</text>
<text x="187.5" y="183.5">28.147</text>
<text x="523.5" y="211.6">R0.250</text>
<text x="414.6" y="224.2">0.441</text>
<text x="69.8" y="229.8">85.500</text>
<text x="368.6" y="250.5">1.625</text>
<text x="473.4" y="251">3.310</text>
<text x="362.6" y="255.6">top notching</text>
<text x="463.6" y="256">bottom notching</text>
<text x="364.5" y="260.7">y distance</text>
<text x="469.2" y="261.1">y distance</text>
<text x="187.4" y="265.7">54.043</text>
<text x="187.4" y="270.4">55.543</text>
<text x="438.4" y="293">R0.250</text>
<text x="492" y="306.1">0.441</text>
<text x="187.4" y="344.8">78.970</text>
<text x="187.4" y="349.6">80.470</text>
<text x="418.8" y="392.4">0.02 in</text>
<text x="397.7" y="398.3">1.00 in</text>
<text x="396.5" y="404.3">2.875 in</text>
<text x="428.4" y="403.6">Outswing</text>
<text x="461.8" y="403.8">right-hand hinging</text>
<text x="431.3" y="411.1">1:8</text>
<text x="516.9" y="411.1">1/1</text>
</g>
<g font-size="3.5">
<text x="411.5" y="170.7">Reference - Only machine if displayed.</text>
<text x="379.9" y="351.7">Reference - Only machine if</text>
<text x="469.5" y="353.1">Reference - Only machine if displayed in</text>
<text x="380" y="356.8">displayed in front view.</text>
<text x="469.8" y="358.2">front view.</text>
<text x="350.8" y="373.6">ORDER NUMBER</text>
<text x="350.8" y="379.9">COMPONENT ID</text>
<text x="350.8" y="386.1">SERIES</text>
<text x="350.8" y="392.2">TOLERANCE</text>
<text x="270.9" y="397.7">Only machine if displayed.</text>
<text x="350.8" y="398.4">FLOOR CLEARANCE</text>
<text x="430.4" y="397.8">SWING</text>
<text x="472" y="397.7">HINGE</text>
<text x="270.8" y="407.9">Broken circles: machine on the back side</text>
<text x="270.9" y="402.8">Solid circles : machine on the front side</text>
<text x="350.8" y="404.4">CEILING CLEARANCE</text>
<text x="417.5" y="410.9">SCALE</text>
<text x="452.1" y="410.9">WEIGHT</text>
<text x="502.9" y="410.9">SHEET</text>
</g>
</svg>
